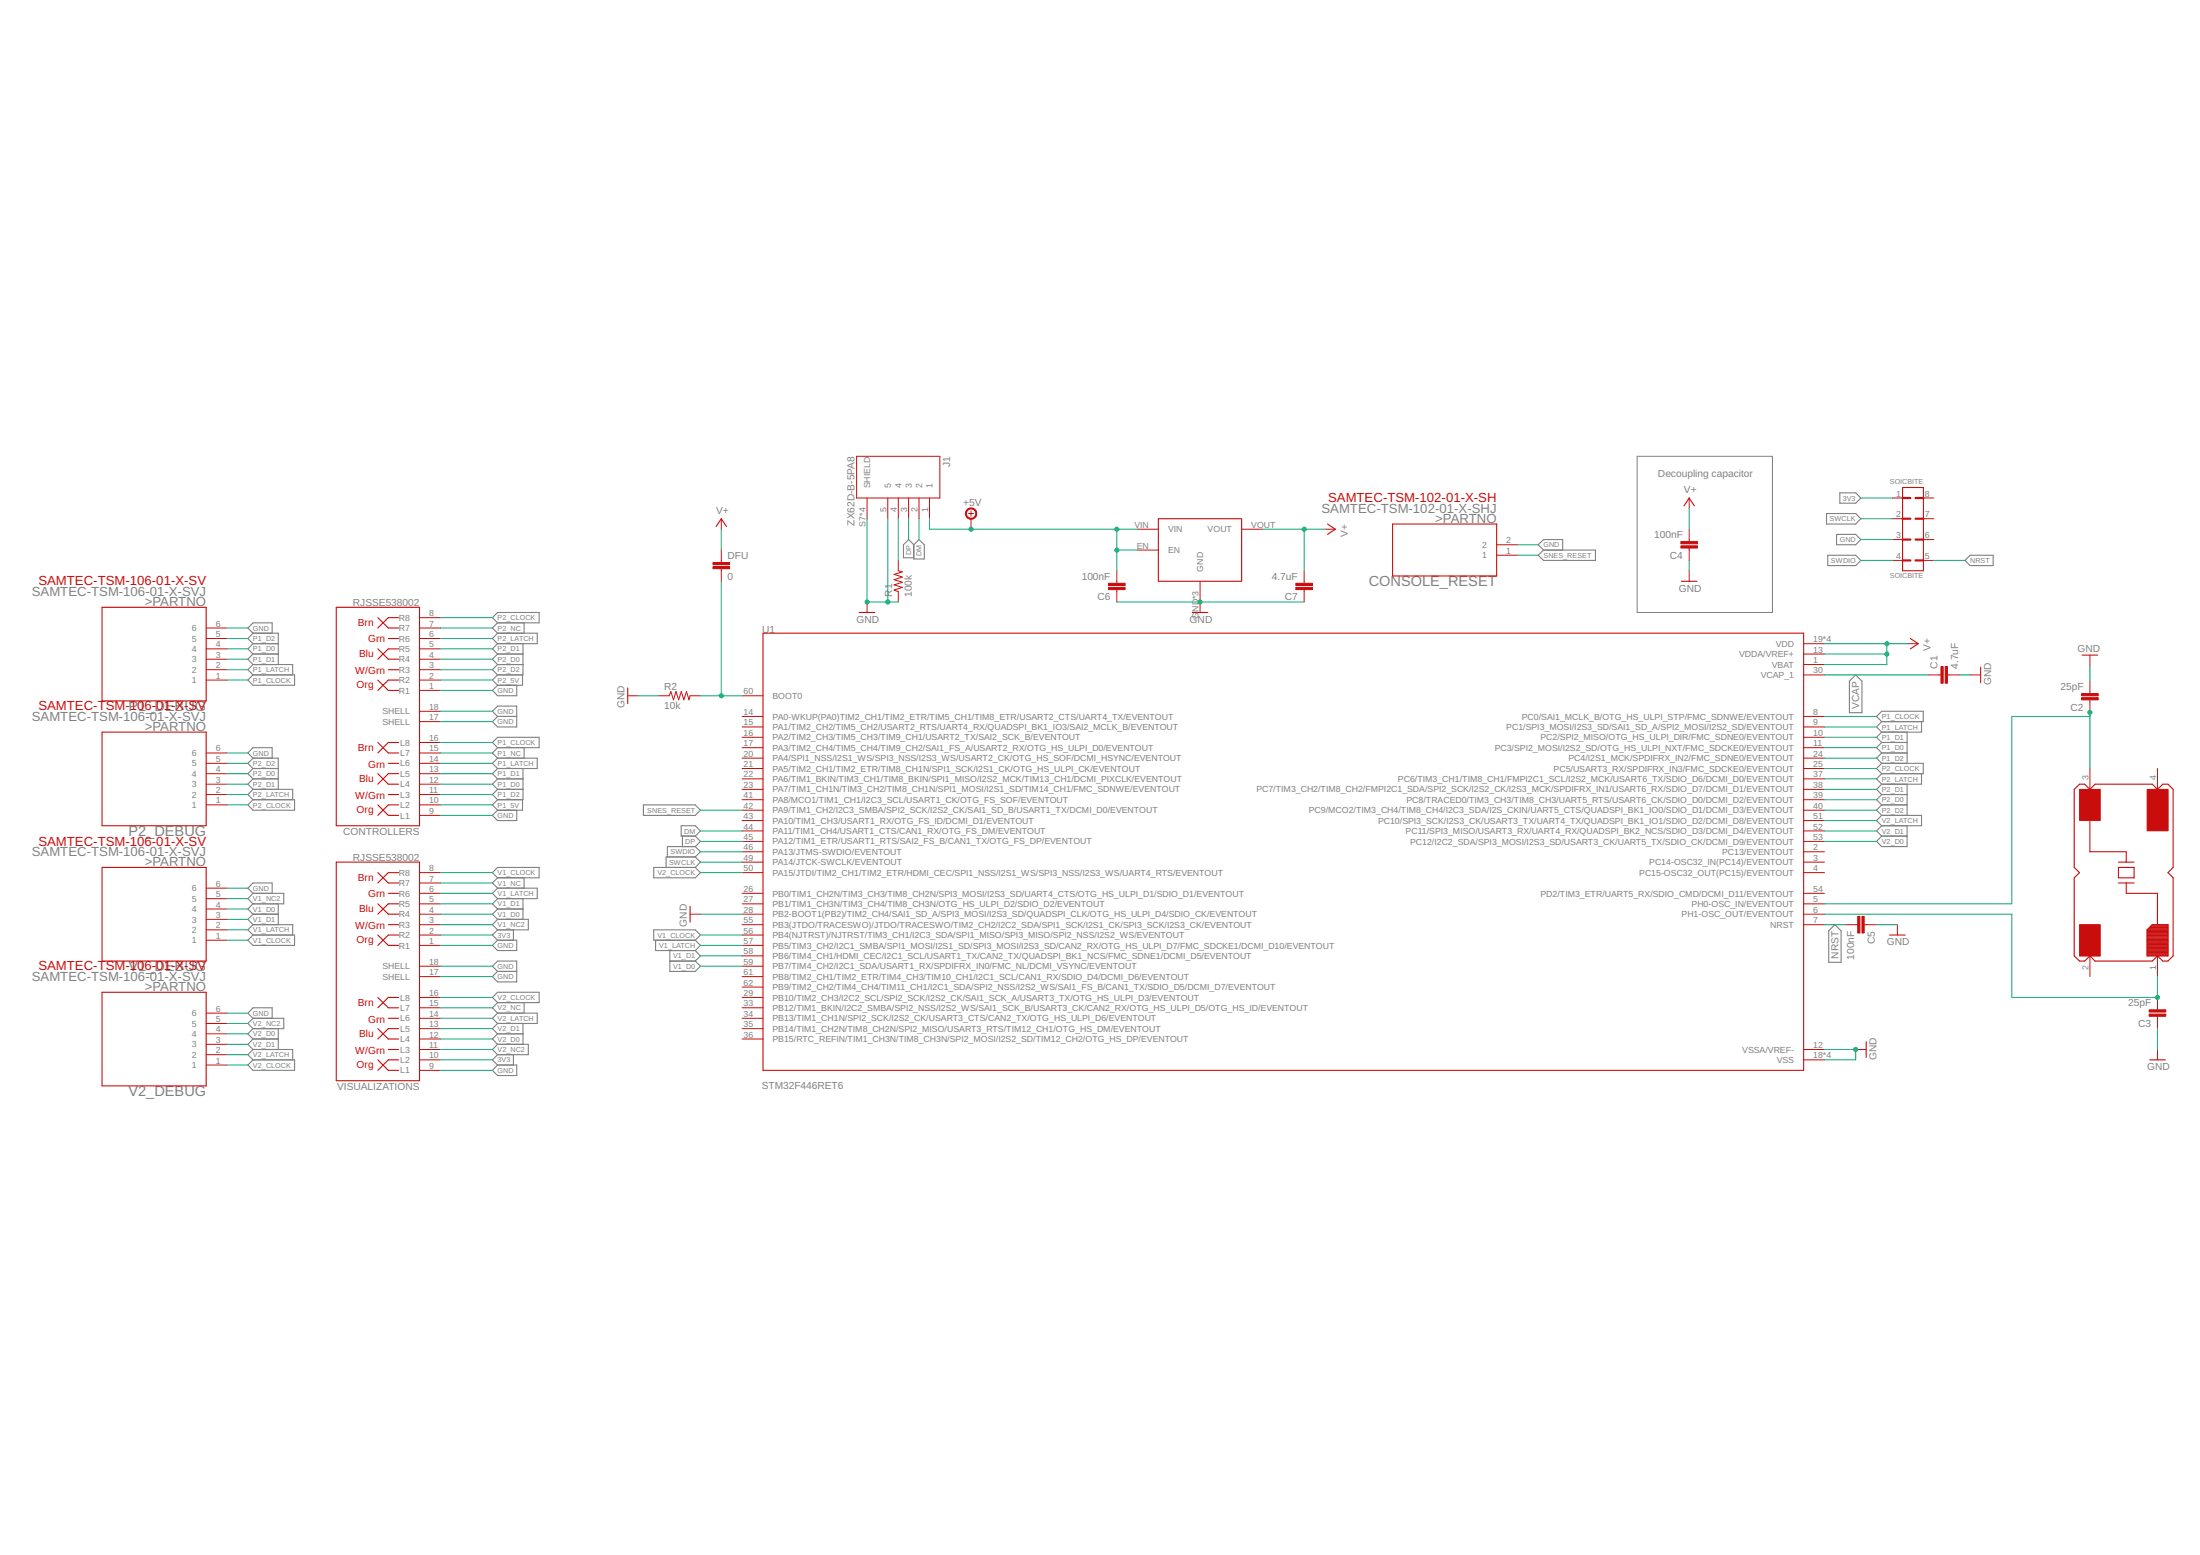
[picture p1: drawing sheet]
<svg xmlns="http://www.w3.org/2000/svg" width="297mm" height="210mm" viewBox="0 0 297 210" stroke-linecap="round" stroke-linejoin="round" font-family="sans-serif">
<path d="M221 61.6h18.3v21.1h-18.3z" fill="none" stroke="#808080" stroke-width=".14"/>
<g fill="none" stroke="#808080" stroke-width=".15">
<path d="M123.4 73.5l-.7-.7-.7 .7v1.8h1.4M124.1 72.8l.7 .7v2h-1.4v-2zM207.7 75l.7-.7h7v1.3h-7zM208.4 74.3l-.7-.8 .7-.7h2.6v1.5M246.6 69.3h3.9l.7 .7-.7 .7h-3.9zM246.8 75h3.7l.7 .6-.7 .7h-3.7zM248 72.1h2.5l.7 .7-.7 .7h-2.5zM248.4 66.5h2.1l.7 .7-.7 .7h-2.1zM265.3 75.6l.7-.6h3.1v1.3h-3.1zM33.5 91.8l.7-.7h5.6v1.4h-5.6zM34.2 85.5l-.7-.7 .7-.7h2.5v1.4M34.2 85.5h3.4v4.2"/>
<path d="M34.2 89.7l-.7 .7 .7 .7M34.2 89.7h5.3v1.4M34.2 88.3l-.7 .7 .7 .7M34.2 88.3h3.4M34.2 86.9l-.7 .7 .7 .7M34.2 86.9h3.4M34.2 85.5l-.7 .7 .7 .7M66.5 96l.7-.7h2.6v2.8h-2.6l-.7-.7 .7-.7zM66.5 83.4l.7-.7h5.6v1.4h-5.6zM67.2 92.5l-.7 .7 .7 .7h2.6v-1.4M67.2 85.5h5.3v1.4h-5.3M67.2 96.7h2.6"/>
<path d="M67.2 89.7h3.4M67.2 88.3h3.4M67.2 84.1l-.7 .7 .7 .7M67.2 85.5l-.7 .7 .7 .7M67.2 86.9l-.7 .7 .7 .7M67.2 88.3l-.7 .7 .7 .7M67.2 89.7l-.7 .7 .7 .7M67.2 91.1l-.7 .7 .7 .7M70.5 91.1v1.4h-3.3M70.6 86.9v4.2h-3.4M70.8 84.1v1.4M250.5 91.1l.9 .8v4.3h-1.7v-4.3z"/>
<path d="M254.1 96h5.6v1.4h-5.6l-.7-.7zM254.1 97.4l-.7 .7 .7 .7M254.1 98.8l-.7 .7 .7 .7M257.5 98.8v4.2M259.4 97.4v1.4h-5.3M33.5 108.6l.7-.7h5.6v1.5h-5.6zM34.2 102.3l-.7-.7 .7-.7h2.5v1.4M34.2 102.3h3.4v4.3M34.2 103.7h3.4M34.2 106.6h5.3v1.3M34.2 105.1h3.4M34.2 106.6l-.7 .7 .7 .6"/>
<path d="M34.2 105.1l-.7 .8 .7 .7M34.2 103.7l-.7 .7 .7 .7M34.2 102.3l-.7 .7 .7 .7M66.5 100.2l.7-.7h5.6v1.4h-5.6zM66.5 117.8l.7-.7h5.6v1.4h-5.6zM67.2 109.4l-.7 .7 .7 .7h2.6v-1.4M67.2 102.3h5.3v1.4h-5.3M67.2 100.9l-.7 .7 .7 .7M67.2 102.3l-.7 .7 .7 .7M67.2 119.9h5.3v1.4h-5.3M67.2 103.7l-.7 .7 .7 .7M67.2 105.1h3.4"/>
<path d="M67.2 105.1l-.7 .8 .7 .7M67.2 106.6h3.4M67.2 106.6l-.7 .7 .7 .6M67.2 107.9l-.7 .7 .7 .8M67.2 118.5l-.7 .7 .7 .7M67.2 119.9l-.7 .7 .7 .7M70.5 107.9v1.5h-3.3M70.6 103.7v4.2h-3.4M70.8 100.9v1.4M70.8 118.5v1.4M86.9 108.6h7l.7 .8-.7 .7h-7zM88.3 117.1h5.6l.7 .7-.7 .7h-5.6z"/>
<path d="M92 111.5h1.9l.7 .7-.7 .7h-1.9zM92.1 112.9v1.4M93.9 112.9l.7 .7-.7 .7M93.9 114.3h-3.8v1.4M93.9 115.7l.7 .7-.7 .7M93.9 115.7h-4v1.4M93.9 114.3l.7 .7-.7 .7M254.1 112.9h3.4M254.1 110.1h5.3v1.4h-5.3M254.1 103h5.6v1.4h-5.6M254.1 100.2h3.4M254.1 100.2l-.7 .7 .7 .7"/>
<path d="M254.1 101.6h3.4M254.1 101.6l-.7 .7 .7 .7M254.1 103l-.7 .7 .7 .7M254.1 104.4l-.7 .7 .7 .8M254.1 105.9l-.7 .7 .7 .7M254.1 107.3h3.4M254.1 107.3l-.7 .6 .7 .7M254.1 108.6h3.4M254.1 108.6l-.7 .8 .7 .7M254.1 110.1l-.7 .7 .7 .7M254.1 111.5l-.7 .7 .7 .7M257.5 111.5v2.8h-3.4l-.7-.7 .7-.7"/>
<path d="M257.5 105.9v4.2M259.4 104.4v1.5h-5.3M34.2 120.6l-.7-.7 .7-.7h2.5v1.4M34.2 137.5l-.7-.7 .7-.8h2.5v1.5M34.2 137.5h4.1v1.4h-4.1M34.2 120.6h4.1v1.4h-4.1M34.2 126.2h5.6v1.4h-5.6l-.7-.7zM34.2 124.8h5.3v1.4M34.2 138.9l-.7 .7 .7 .7M34.2 137.5l-.7 .7 .7 .7M34.2 124.8l-.7 .7 .7 .7M34.2 123.4l-.7 .7 .7 .7"/>
<path d="M34.2 123.4h3.4M34.2 122l-.7 .7 .7 .7M34.2 120.6l-.7 .7 .7 .7M37.6 122v2.8M37.6 138.9v2.8M66.5 130.4l.7-.7h2.6v2.8h-2.6l-.7-.7 .7-.7zM66.5 134.6l.7-.7h5.6v1.4h-5.6zM67.2 126.9h2.6v1.4h-2.6l-.7-.7zM67.2 131.1h2.6M67.2 125.5l-.7 .7 .7 .7M67.2 124.1h4.1v1.4h-4.1M67.2 139.6l-.7 .7 .7 .7"/>
<path d="M67.2 136.8h5.3v1.4h-5.3M67.2 135.3l-.7 .7 .7 .8M67.2 136.8l-.7 .7 .7 .7M67.2 138.2l-.7 .7 .7 .7M67.2 139.6h3.4M67.2 121.3l-.7 .7 .7 .7M67.2 122.7h3.4M67.2 122.7l-.7 .7 .7 .7M67.2 124.1l-.7 .7 .7 .7M69.3 125.5v1.4M70.6 121.3v2.8M70.6 138.2v2.8"/>
<path d="M70.8 135.3v1.5M88.3 125.5h5.6l.7 .7-.7 .7h-5.6zM88.5 126.9v1.4h5.4M90.4 129.7h3.5M90.4 128.3v2.8h3.5l.7-.7-.7-.7M93.9 126.9l.7 .7-.7 .7M93.9 128.3l.7 .7-.7 .7M247.7 124.8l.9 .8v4.3h-1.7v-4.3zM34.2 143.1h5.6v1.4h-5.6l-.7-.7zM34.2 141.7h5.3v1.4M34.2 141.7l-.7 .7 .7 .7M34.2 140.3l-.7 .7 .7 .7"/>
<path d="M34.2 140.3h3.4M67.2 143.8h2.6v1.4h-2.6l-.7-.7zM67.2 142.4l-.7 .7 .7 .7M67.2 141h4.1v1.4h-4.1M67.2 141l-.7 .7 .7 .7M69.3 142.4v1.4"/>
</g>
<g fill="none" stroke="#c90d0c" stroke-width=".15">
<path d="M96.7 71.1l.7-1.1 .7 1.1M156.4 70h11.2v8.5h-11.2zM179.2 70.7l1.1 .7-1.1 .7M188 70.7h14.1v7h-14.1zM227 78.5h2.1M227.4 68.3l.7-1.1 .7 1.1M256.9 65.8h2.8v11.2h-2.8zM13.8 98.8h14v12.7h-14zM13.8 82h14v12.6h-14zM45.4 82h11.2v29.5h-11.2zM51 83.4l1.4 1.4h1.4M51 91.8l1.4 1.4h1.4"/>
<path d="M51 87.6l1.4 1.4h1.4M52.4 86.2h1.4M52.4 90.4h1.4M53.8 83.4h-1.4l-1.4 1.4M53.8 91.8h-1.4l-1.4 1.4M53.8 87.6h-1.4l-1.4 1.4M84.8 92.9v2.1M103 85.5h140.5v59h-140.5zM116 82.7h2.1M161 82.7h2.1M257.9 86.2l1.1 .7-1.1 .7M267.4 90v2.2"/>
<path d="M281.1 88.4h2.1M13.8 117.1h14v12.6h-14zM45.4 116.4h11.2v29.5h-11.2zM51 117.8l1.4 1.4h1.4M51 104.4l1.4 1.5h1.4M51 100.2l1.4 1.4h1.4M51 108.6l1.4 1.5h1.4M52.4 103h1.4M52.4 107.3h1.4M53.8 100.2h-1.4l-1.4 1.4M53.8 108.6h-1.4l-1.4 1.5M53.8 104.4h-1.4l-1.4 1.5"/>
<path d="M53.8 117.8h-1.4l-1.4 1.4M280.1 106.6l.7-.7h.7l.7 .7 .7-.7h7.7l.7 .7 .7-.7h.7l.7 .7v10.5l-.7 .7 .7 .7v10.5l-.7 .7h-.7l-.7-.7-.7 .7h-7.7l-.7-.7-.7 .7h-.7l-.7-.7v-10.5l.7-.7-.7-.7zM282.2 110.8v4.2h4.9v1.4M286 117.1h2.1v1.4h-2.1zM286 116.4h2.1M286 119.2h2.1M287.1 119.2v1.4h4.2v4.2M13.8 133.9h14v12.7h-14zM51 134.6l1.4 1.4h1.4M51 138.9l1.4 1.4h1.4M51 126.2l1.4 1.4h1.4M51 122l1.4 1.4h1.4"/>
<path d="M52.4 120.6h1.4M52.4 124.8h1.4M52.4 137.5h1.4M53.8 126.2h-1.4l-1.4 1.4M53.8 134.6h-1.4l-1.4 1.4M53.8 138.9h-1.4l-1.4 1.4M53.8 122h-1.4l-1.4 1.4M93.2 122.3v2.2M255.1 126.2h2.1M289.9 129h2.8M289.9 128.9h2.8M289.9 128.8h2.8"/>
<path d="M289.9 128.7h2.8M289.9 128.6h2.8M289.9 128.5h2.8M289.9 128.4h2.8M289.9 128.2h2.8M289.9 128.1h2.8M289.9 128h2.8M289.9 127.9h2.8M289.9 127.8h2.8M289.9 127.7h2.8M289.9 127.6h2.8M289.9 127.5h2.8"/>
<path d="M289.9 127.4h2.8M289.9 127.3h2.8M289.9 127.1h2.8M289.9 127h2.8M289.9 126.9h2.8M289.9 126.8h2.8M289.9 126.7h2.8M289.9 126.6h2.8M289.9 126.5h2.8M289.9 126.4h2.8M289.9 126.3h2.8M289.9 126.2h2.8"/>
<path d="M289.9 126.1h2.8M289.9 126h2.8M289.9 125.9h2.8M289.9 125.8h2.8M289.9 125.6h2.8M289.9 125.5h2.8M290 125.4h2.7M290.1 125.3h2.6M290.2 125.2h2.5M290.3 125.1h2.4M290.4 125h2.3M290.5 124.9h2.2"/>
<path d="M290.6 124.8h2.1v4.2h-2.8v-3.5zM51 143.1l1.4 1.4h1.4M52.4 141.7h1.4M53.8 143.1h-1.4l-1.4 1.4M252 140.6v2.1M290.3 143.1h2.1"/>
</g>
<g fill="none" stroke="#c90d0c" stroke-width=".14">
<path d="M97.4 70v1.4M97.4 74.3v1.6M97.4 76.8v1.7M115.7 61.6h11.2v5.6h-11.2zM117.1 67.2v2.8M119.9 67.2v2.8M121.3 75.6v1.4l.5 .2-1.1 .3 1.1 .4-1.1 .4 1.1 .3-1.1 .4 1.1 .3-1.1 .4 .6 .2v1.4M121.3 67.2v2.8M122.7 67.2v2.8M124.1 67.2v2.8M125.5 67.2v2.8M130.8 69.3h.7"/>
<path d="M131.1 69v.7M131.1 70v1.4M150.8 77v1.7M150.8 79.6v1.7M153.6 71.4h2.8M153.6 74.3h2.8M162 78.5v4.2M167.6 71.4h2.9M176.1 77v1.7M176.1 79.6v1.7M178.9 71.4h1.4M202.1 75h2.8"/>
<path d="M202.1 73.5h2.8M228.1 67.2v1.4M228.1 71.4v1.7M228.1 74v1.6M228.1 77v1.5M255.5 67.2h1.4M255.5 70h1.4M255.5 72.8h1.4M255.5 75.6h1.4M259.7 67.2h1.4M259.7 70h1.4M259.7 72.8h1.4"/>
<path d="M259.7 75.6h1.4M27.8 91.8h2.8M27.8 90.4h2.8M27.8 89h2.8M27.8 87.6h2.8M27.8 86.2h2.8M27.8 84.8h2.8M56.6 93.2h2.9M56.6 91.8h2.9M56.6 90.4h2.9M56.6 89h2.9M56.6 87.6h2.9"/>
<path d="M56.6 86.2h2.9M56.6 84.8h2.9M56.6 83.4h2.9M56.6 97.4h2.9M56.6 96h2.9M84.8 93.9h1.3M89 93.9h1.4l.2-.6 .3 1.2 .4-1.2 .3 1.2 .4-1.2 .3 1.2 .4-1.2 .3 1.2 .2-.6h1.4M100.2 96.7h2.8M100.2 98.1h2.8M100.2 99.5h2.8M100.2 93.9h2.8M117.1 81.3v1.4"/>
<path d="M243.5 96.7h2.8M243.5 98.1h2.8M243.5 99.5h2.8M243.5 89.7h2.8M243.5 88.3h2.8M243.5 86.9h2.8M243.5 91.1h2.8M257.6 86.9h1.4M260.4 91.1h1.7M262.9 91.1h1.7M266 91.1h1.4M282.2 88.4v1.4"/>
<path d="M282.2 91.9v1.7M282.2 94.5v1.7M27.8 108.6h2.8M27.8 107.3h2.8M27.8 105.9h2.8M27.8 104.4h2.8M27.8 103h2.8M27.8 101.6h2.8M27.8 119.9h2.8M56.6 117.8h2.9M56.6 110.1h2.9M56.6 108.6h2.9"/>
<path d="M56.6 107.3h2.9M56.6 105.9h2.9M56.6 104.4h2.9M56.6 103h2.9M56.6 101.6h2.9M56.6 100.2h2.9M56.6 119.2h2.9M100.2 100.9h2.8M100.2 102.3h2.8M100.2 103.7h2.8M100.2 105.1h2.8M100.2 106.6h2.8"/>
<path d="M100.2 107.9h2.8M100.2 109.4h2.8M100.2 110.8h2.8M100.2 112.2h2.8M100.2 113.6h2.8M100.2 115h2.8M100.2 116.4h2.8M100.2 117.8h2.8M243.5 100.9h2.8M243.5 102.3h2.8M243.5 103.7h2.8M243.5 105.1h2.8"/>
<path d="M243.5 106.6h2.8M243.5 107.9h2.8M243.5 109.4h2.8M243.5 110.8h2.8M243.5 112.2h2.8M243.5 113.6h2.8M243.5 115h2.8M243.5 116.4h2.8M243.5 117.8h2.8M282.2 103.7v2.9M291.3 103.7v2.9M27.8 126.9h2.8"/>
<path d="M27.8 125.5h2.8M27.8 124.1h2.8M27.8 122.7h2.8M27.8 121.3h2.8M27.8 139.6h2.8M27.8 138.2h2.8M27.8 136.8h2.8M56.6 120.6h2.9M56.6 122h2.9M56.6 123.4h2.9M56.6 124.8h2.9M56.6 126.2h2.9"/>
<path d="M56.6 127.6h2.9M56.6 130.4h2.9M56.6 131.8h2.9M56.6 134.6h2.9M56.6 136h2.9M56.6 137.5h2.9M56.6 138.9h2.9M93.2 123.4h1.4M100.2 120.6h2.8M100.2 122h2.8M100.2 123.4h2.8M100.2 124.8h2.8"/>
<path d="M100.2 126.2h2.8M100.2 127.6h2.8M100.2 129h2.8M100.2 130.4h2.8M100.2 131.8h2.8M100.2 133.2h2.8M100.2 134.6h2.8M100.2 136h2.8M100.2 137.5h2.8M100.2 138.9h2.8M243.5 120.6h2.8M243.5 122h2.8"/>
<path d="M243.5 123.4h2.8M243.5 124.8h2.8M249.2 124.8h1.6M251.7 124.8h1.7M256.2 124.8v1.4M282.2 129v2.8M291.3 129v2.8M291.3 134.6v1.7M291.3 137.2v1.7M27.8 143.8h2.8M27.8 142.4h2.8M27.8 141h2.8"/>
<path d="M56.6 140.3h2.9M56.6 141.7h2.9M56.6 143.1h2.9M56.6 144.5h2.9M100.2 140.3h2.8M243.5 141.7h2.8M243.5 143.1h2.8M250.5 141.7h1.5M291.3 141.7v1.4"/>
</g>
<g fill="#c90d0c" stroke="#c90d0c" stroke-width=".14">
<path d="M262.6 90h.3v2.2h-.3z"/>
<path d="M262.1 90h.3v2.2h-.3z"/>
<path d="M226.9 73.1h2.3v.3h-2.3z"/>
<path d="M226.9 73.7h2.3v.3h-2.3z"/>
<path d="M281.1 93.6h2.2v.3h-2.2z"/>
<path d="M281.1 94.2h2.2v.3h-2.2z"/>
<path d="M290.2 136.3h2.2v.3h-2.2z"/>
<path d="M290.2 136.9h2.2v.3h-2.2z"/>
<path d="M250.8 123.7h.3v2.2h-.3z"/>
<path d="M251.4 123.7h.3v2.2h-.3z"/>
<path d="M149.7 78.7h2.2v.3h-2.2z"/>
<path d="M149.7 79.3h2.2v.3h-2.2z"/>
<path d="M175 78.7h2.2v.3h-2.2z"/>
<path d="M175 79.3h2.2v.3h-2.2z"/>
<path d="M280.8 124.8h2.8v4.3h-2.8z"/>
<path d="M280.8 106.6h2.8v4.1h-2.8z"/>
<path d="M289.9 106.6h2.8v5.5h-2.8z"/>
<path d="M96.3 76.5h2.2v.3h-2.2z"/>
<path d="M96.3 75.9h2.2v.3h-2.2z"/>
</g>
<path d="M130.5 68.9a.77 .77 0 0 1 1.2 0 .77 .77 0 0 1-.4 1.2 .77 .77 0 0 1-1-.8h.2a.63 .63 0 0 1 .9-.5 .63 .63 0 0 1 .1 1.1 .63 .63 0 0 1-1-.4v-.2h-.2z" fill-rule="evenodd" fill="#c90d0c" stroke="#c90d0c" stroke-width=".14"/>
<path d="M256.9 75.6h1M256.9 72.8h1M256.9 70h1M256.9 67.2h1M258.6 75.6h1.1M258.6 72.8h1.1M258.6 70h1.1M258.6 67.2h1.1" fill="none" stroke="#c90d0c" stroke-width=".3"/>
<g fill="none" stroke="#0dab76" stroke-width=".14">
<path d="M97.4 71.4v2.9M97.4 78.5v15.4M117.1 70v11.3h4.2M119.9 70v11.3M121.3 70v5.6M122.7 70v2.8M124.1 70v2.8M125.5 70v1.4h28.1M150.8 71.4v5.6M150.8 74.3h2.8M170.5 71.4h8.4M176.1 71.4v5.6"/>
<path d="M204.9 73.5h2.8M204.9 75h2.8M228.1 68.6v2.8M228.1 75.6v1.4M251.2 72.8h4.3M251.2 67.2h4.3M251.2 75.6h4.3M251.2 70h4.3M261.1 75.6h4.2M30.6 84.8h2.9M30.6 91.8h2.9M30.6 90.4h2.9"/>
<path d="M30.6 89h2.9M30.6 87.6h2.9M30.6 86.2h2.9M59.5 93.2h7M59.5 84.8h7M59.5 96h7M59.5 97.4h7M59.5 91.8h7M59.5 90.4h7M59.5 89h7M59.5 87.6h7M59.5 86.2h7"/>
<path d="M59.5 83.4h7M86.1 93.9h2.9M94.6 93.9h5.6M150.8 81.3h25.3M246.3 91.1h14.1M246.3 86.9h11.3M246.3 88.3h8.5M246.3 96.7h7.1M246.3 98.1h7.1M246.3 99.5h7.1M254.8 86.9v2.8h-8.5M264.6 91.1h1.4"/>
<path d="M282.2 89.8v2.1M282.2 96.2v7.5M282.2 96.7h-10.6v25.3h-25.3M30.6 101.6h2.9M30.6 119.9h2.9M30.6 103h2.9M30.6 104.4h2.9M30.6 105.9h2.9M30.6 107.3h2.9M30.6 108.6h2.9M59.5 110.1h7M59.5 101.6h7"/>
<path d="M59.5 100.2h7M59.5 103h7M59.5 104.4h7M59.5 105.9h7M59.5 107.3h7M59.5 108.6h7M59.5 117.8h7M59.5 119.2h7M94.6 112.2h5.6M94.6 113.6h5.6M94.6 109.4h5.6M94.6 117.8h5.6"/>
<path d="M94.6 116.4h5.6M94.6 115h5.6M246.3 112.2h7.1M246.3 113.6h7.1M246.3 100.9h7.1M246.3 102.3h7.1M246.3 103.7h7.1M246.3 105.1h7.1M246.3 106.6h7.1M246.3 107.9h7.1M246.3 109.4h7.1M246.3 110.8h7.1"/>
<path d="M30.6 136.8h2.9M30.6 139.6h2.9M30.6 138.2h2.9M30.6 126.9h2.9M30.6 125.5h2.9M30.6 124.1h2.9M30.6 122.7h2.9M30.6 121.3h2.9M59.5 124.8h7M59.5 123.4h7M59.5 127.6h7M59.5 130.4h7"/>
<path d="M59.5 131.8h7M59.5 126.2h7M59.5 122h7M59.5 134.6h7M59.5 136h7M59.5 137.5h7M59.5 138.9h7M59.5 120.6h7M94.6 123.4h5.6M94.6 127.6h5.6M94.6 130.4h5.6M94.6 126.2h5.6"/>
<path d="M94.6 129h5.6M246.3 123.4h25.3v11.2h19.7v-2.8M246.3 124.8h2.9M253.4 124.8h2.8M291.3 138.9v2.8M30.6 143.8h2.9M30.6 142.4h2.9M30.6 141h2.9M59.5 141.7h7M59.5 143.1h7M59.5 144.5h7M59.5 140.3h7"/>
<path d="M246.3 141.7h4.2v1.4h-4.2"/>
</g>
<g fill="#0dab76" stroke="#0dab76" stroke-width=".14">
<circle cx="250.5" cy="141.7" r=".28"/>
<circle cx="162" cy="81.3" r=".28"/>
<circle cx="117.1" cy="81.3" r=".28"/>
<circle cx="119.9" cy="81.3" r=".28"/>
<circle cx="254.8" cy="88.3" r=".28"/>
<circle cx="254.8" cy="86.9" r=".28"/>
<circle cx="176.1" cy="71.4" r=".28"/>
<circle cx="282.2" cy="96.2" r=".28"/>
<circle cx="97.4" cy="93.9" r=".28"/>
<circle cx="150.8" cy="71.4" r=".28"/>
<circle cx="150.8" cy="74.3" r=".28"/>
<circle cx="131.1" cy="71.4" r=".28"/>
<circle cx="291.3" cy="134.6" r=".28"/>
</g>
<g font-size="2" fill="#808080">
<text x="184.8" y="79.2">CONSOLE_RESET</text>
<text x="17.3" y="112.9">P2_DEBUG</text>
<text x="17.3" y="148">V2_DEBUG</text>
</g>
<g font-size="1.8" fill="#808080">
<text x="178.4" y="69.2">SAMTEC-TSM-102-01-X-SHJ</text>
<text x="193.8" y="70.6">&gt;PARTNO</text>
<text x="4.3" y="80.4">SAMTEC-TSM-106-01-X-SVJ</text>
<text x="19.5" y="81.8">&gt;PARTNO</text>
<text x="4.3" y="97.3">SAMTEC-TSM-106-01-X-SVJ</text>
<text x="19.5" y="98.7">&gt;PARTNO</text>
<text x="4.3" y="115.5">SAMTEC-TSM-106-01-X-SVJ</text>
<text x="19.5" y="116.9">&gt;PARTNO</text>
<text x="4.3" y="132.4">SAMTEC-TSM-106-01-X-SVJ</text>
<text x="19.5" y="133.8">&gt;PARTNO</text>
</g>
<g font-size="1.8" fill="#c90d0c">
<text x="179.3" y="67.8">SAMTEC-TSM-102-01-X-SH</text>
<text x="5.2" y="79">SAMTEC-TSM-106-01-X-SV</text>
<text x="5.2" y="95.9">SAMTEC-TSM-P1_DEBUG</text>
<text x="17.5" y="95.9">106-01-X-SV</text>
<text x="5.2" y="114.1">SAMTEC-TSM-106-01-X-SV</text>
<text x="5.2" y="131">SAMTEC-TSM-V1_DEBUG</text>
<text x="17.5" y="131">106-01-X-SV</text>
</g>
<g font-size="1.4" fill="#808080">
<text x="128.3" y="63.1" transform="rotate(-90 128.3 63.1)">J1</text>
<text x="223.9" y="64.4">Decoupling capacitor</text>
<text x="96.7" y="69.3">V+</text>
<text x="115.4" y="71" transform="rotate(-90 115.4 71)">ZX62D-B-5PA8</text>
<text x="130.1" y="68.3">+5V</text>
<text x="227.4" y="66.5">V+</text>
<text x="98.2" y="75.4">DFU</text>
<text x="182" y="72.4" transform="rotate(-90 182 72.4)">V+</text>
<text x="223.3" y="72.6">100nF</text>
<text x="225.5" y="75.4">C4</text>
<text x="47.6" y="81.8">RJSSE538002</text>
<text x="98.2" y="78.2">0</text>
<text x="120.5" y="80.6" transform="rotate(-90 120.5 80.6)">R1</text>
<text x="123.1" y="80.6" transform="rotate(-90 123.1 80.6)">100k</text>
<text x="146" y="78.2">100nF</text>
<text x="148.2" y="81">C6</text>
<text x="171.7" y="78.2">4.7uF</text>
<text x="173.5" y="81">C7</text>
<text x="226.7" y="79.9">GND</text>
<text x="102.9" y="85.4">U1</text>
<text x="115.7" y="84.1">GND</text>
<text x="160.6" y="84.1">GND</text>
<text x="260.7" y="87.9" transform="rotate(-90 260.7 87.9)">V+</text>
<text x="280.5" y="88">GND</text>
<text x="84.3" y="95.6" transform="rotate(-90 84.3 95.6)">GND</text>
<text x="89.7" y="95.7">10k</text>
<text x="89.7" y="93.1">R2</text>
<text x="251" y="95.7" transform="rotate(-90 251 95.7)">VCAP</text>
<text x="261.6" y="90.3" transform="rotate(-90 261.6 90.3)">C1</text>
<text x="264.4" y="90.3" transform="rotate(-90 264.4 90.3)">4.7uF</text>
<text x="268.8" y="92.5" transform="rotate(-90 268.8 92.5)">GND</text>
<text x="278.2" y="93.1">25pF</text>
<text x="279.6" y="95.9">C2</text>
<text x="46.3" y="112.7">CONTROLLERS</text>
<text x="47.6" y="116.2">RJSSE538002</text>
<text x="92.7" y="125.1" transform="rotate(-90 92.7 125.1)">GND</text>
<text x="248.2" y="129.4" transform="rotate(-90 248.2 129.4)">NRST</text>
<text x="250.3" y="129.5" transform="rotate(-90 250.3 129.5)">100nF</text>
<text x="253.1" y="127.4" transform="rotate(-90 253.1 127.4)">C5</text>
<text x="254.8" y="127.6">GND</text>
<text x="287.3" y="135.8">25pF</text>
<text x="253.4" y="143.1" transform="rotate(-90 253.4 143.1)">GND</text>
<text x="288.7" y="138.6">C3</text>
<text x="45.5" y="147.1">VISUALIZATIONS</text>
<text x="102.8" y="146.9">STM32F446RET6</text>
<text x="289.9" y="144.5">GND</text>
</g>
<g font-size="1.4" fill="#c90d0c">
<text x="48.3" y="84.5">Brn</text>
<text x="48.5" y="88.7">Blu</text>
<text x="49.7" y="86.7">Grn</text>
<text x="48" y="91">W/Grn</text>
<text x="48.2" y="92.9">Org</text>
<text x="48.3" y="101.4">Brn</text>
<text x="48" y="107.8">W/Grn</text>
<text x="48.5" y="105.6">Blu</text>
<text x="49.7" y="103.6">Grn</text>
<text x="48.2" y="109.8">Org</text>
<text x="48.3" y="118.9">Brn</text>
<text x="48" y="125.4">W/Grn</text>
<text x="48.5" y="123.1">Blu</text>
<text x="49.7" y="121.1">Grn</text>
<text x="48.2" y="127.3">Org</text>
<text x="48.3" y="135.8">Brn</text>
<text x="48" y="142.2">W/Grn</text>
<text x="48.5" y="140">Blu</text>
<text x="49.7" y="138">Grn</text>
<text x="48.2" y="144.2">Org</text>
</g>
<g font-size="1.2" fill="#808080">
<text x="117.5" y="65.9" transform="rotate(-90 117.5 65.9)">SHIELD</text>
<text x="120.3" y="65.9" transform="rotate(-90 120.3 65.9)">5</text>
<text x="121.7" y="65.9" transform="rotate(-90 121.7 65.9)">4</text>
<text x="123.1" y="65.9" transform="rotate(-90 123.1 65.9)">3</text>
<text x="124.5" y="65.9" transform="rotate(-90 124.5 65.9)">2</text>
<text x="125.9" y="65.9" transform="rotate(-90 125.9 65.9)">1</text>
<text x="116.9" y="71.1" transform="rotate(-90 116.9 71.1)">S7*4</text>
<text x="119.7" y="69.2" transform="rotate(-90 119.7 69.2)">5</text>
<text x="121.1" y="69.2" transform="rotate(-90 121.1 69.2)">4</text>
<text x="122.5" y="69.2" transform="rotate(-90 122.5 69.2)">3</text>
<text x="123.9" y="69.2" transform="rotate(-90 123.9 69.2)">2</text>
<text x="125.3" y="69.2" transform="rotate(-90 125.3 69.2)">1</text>
<text x="153.2" y="71.2">VIN</text>
<text x="157.7" y="71.9">VIN</text>
<text x="163.1" y="71.9">VOUT</text>
<text x="168.9" y="71.2">VOUT</text>
<text x="256" y="67">1</text>
<text x="256" y="69.8">2</text>
<text x="259.9" y="69.8">7</text>
<text x="259.9" y="67">8</text>
<text x="153.5" y="74">EN</text>
<text x="157.7" y="74.7">EN</text>
<text x="162.5" y="77.2" transform="rotate(-90 162.5 77.2)">GND</text>
<text x="200.1" y="75.4">1</text>
<text x="200.1" y="74">2</text>
<text x="203.4" y="74.7">1</text>
<text x="203.4" y="73.3">2</text>
<text x="256" y="72.6">3</text>
<text x="256" y="75.5">4</text>
<text x="259.9" y="75.5">5</text>
<text x="259.9" y="72.6">6</text>
<text x="53.8" y="83.8">R8</text>
<text x="57.9" y="83.2">8</text>
<text x="161.8" y="83.5" transform="rotate(-90 161.8 83.5)">G</text>
<text x="161.8" y="82.6" transform="rotate(-90 161.8 82.6)">ND*3</text>
<text x="25.9" y="89.4">3</text>
<text x="25.9" y="88">4</text>
<text x="25.9" y="86.6">5</text>
<text x="25.9" y="85.2">6</text>
<text x="29.1" y="88.8">3</text>
<text x="29.1" y="87.4">4</text>
<text x="29.1" y="86">5</text>
<text x="29.1" y="84.6">6</text>
<text x="53.8" y="89.4">R4</text>
<text x="53.8" y="88">R5</text>
<text x="53.8" y="86.6">R6</text>
<text x="53.8" y="85.2">R7</text>
<text x="57.9" y="88.8">4</text>
<text x="57.9" y="87.4">5</text>
<text x="57.9" y="86">6</text>
<text x="57.9" y="84.6">7</text>
<text x="234.8" y="88.7">VDDA/VREF+</text>
<text x="239.8" y="87.3">VDD</text>
<text x="244.8" y="89.5">1</text>
<text x="244.8" y="88.1">13</text>
<text x="244.8" y="86.7">19*4</text>
<text x="25.9" y="92.2">1</text>
<text x="25.9" y="90.8">2</text>
<text x="29.1" y="91.6">1</text>
<text x="29.1" y="90.2">2</text>
<text x="53.8" y="93.6">R1</text>
<text x="53.8" y="92.2">R2</text>
<text x="53.8" y="90.8">R3</text>
<text x="57.9" y="93">1</text>
<text x="57.9" y="91.6">2</text>
<text x="57.9" y="90.2">3</text>
<text x="57.9" y="95.8">18</text>
<text x="100.4" y="93.7">60</text>
<text x="104.3" y="94.3">BOOT0</text>
<text x="237.7" y="91.5">VCAP_1</text>
<text x="239.2" y="90.1">VBAT</text>
<text x="244.8" y="90.9">30</text>
<text x="29.1" y="101.4">6</text>
<text x="51.6" y="97.8">SHELL</text>
<text x="51.6" y="96.4">SHELL</text>
<text x="54" y="100.7">L8</text>
<text x="57.9" y="101.4">15</text>
<text x="57.9" y="100">16</text>
<text x="57.9" y="97.2">17</text>
<text x="100.4" y="96.5">14</text>
<text x="100.4" y="97.9">15</text>
<text x="100.4" y="99.3">16</text>
<text x="100.4" y="100.7">17</text>
<text x="104.3" y="97.1">PA0-WKUP(PA0)TIM2_CH1/TIM2_ETR/TIM5_CH1/TIM8_ETR/USART2_CTS/UART4_TX/EVENTOUT</text>
<text x="104.3" y="98.5">PA1/TIM2_CH2/TIM5_CH2/USART2_RTS/UART4_RX/QUADSPI_BK1_IO3/SAI2_MCLK_B/EVENTOUT</text>
<text x="104.3" y="99.9">PA2/TIM2_CH3/TIM5_CH3/TIM9_CH1/USART2_TX/SAI2_SCK_B/EVENTOUT</text>
<text x="104.3" y="101.4">PA3/TIM2_CH4/TIM5_CH4/TIM9_CH2/SAI1_FS_A/USART2_RX/OTG_HS_ULPI_D0/EVENTOUT</text>
<text x="201.8" y="101.4">PC3/SPI2_MOSI/I2S2_SD/OTG_HS_ULPI_NXT/FMC_SDCKE0/EVENTOUT</text>
<text x="203.4" y="98.5">PC1/SPI3_MOSI/I2S3_SD/SAI1_SD_A/SPI2_MOSI/I2S2_SD/EVENTOUT</text>
<text x="205.5" y="97.1">PC0/SAI1_MCLK_B/OTG_HS_ULPI_STP/FMC_SDNWE/EVENTOUT</text>
<text x="208" y="100">PC2/SPI2_MISO/OTG_HS_ULPI_DIR/FMC_SDNE0/EVENTOUT</text>
<text x="244.8" y="96.5">8</text>
<text x="244.8" y="97.9">9</text>
<text x="244.8" y="99.3">10</text>
<text x="244.8" y="100.7">11</text>
<text x="25.9" y="107.7">2</text>
<text x="25.9" y="106.3">3</text>
<text x="25.9" y="104.9">4</text>
<text x="25.9" y="103.5">5</text>
<text x="25.9" y="102.1">6</text>
<text x="29.1" y="107.1">2</text>
<text x="29.1" y="105.7">3</text>
<text x="29.1" y="104.2">4</text>
<text x="29.1" y="102.8">5</text>
<text x="54" y="107.7">L3</text>
<text x="54" y="106.3">L4</text>
<text x="54" y="104.9">L5</text>
<text x="54" y="103.5">L6</text>
<text x="54" y="102.1">L7</text>
<text x="57.9" y="107.1">11</text>
<text x="57.9" y="105.7">12</text>
<text x="57.9" y="104.2">13</text>
<text x="57.9" y="102.8">14</text>
<text x="100.4" y="102.1">20</text>
<text x="100.4" y="103.5">21</text>
<text x="100.4" y="104.9">22</text>
<text x="100.4" y="106.4">23</text>
<text x="100.4" y="107.8">41</text>
<text x="104.3" y="102.8">PA4/SPI1_NSS/I2S1_WS/SPI3_NSS/I2S3_WS/USART2_CK/OTG_HS_SOF/DCMI_HSYNC/EVENTOUT</text>
<text x="104.3" y="104.2">PA5/TIM2_CH1/TIM2_ETR/TIM8_CH1N/SPI1_SCK/I2S1_CK/OTG_HS_ULPI_CK/EVENTOUT</text>
<text x="104.3" y="105.6">PA6/TIM1_BKIN/TIM3_CH1/TIM8_BKIN/SPI1_MISO/I2S2_MCK/TIM13_CH1/DCMI_PIXCLK/EVENTOUT</text>
<text x="104.3" y="107">PA7/TIM1_CH1N/TIM3_CH2/TIM8_CH1N/SPI1_MOSI/I2S1_SD/TIM14_CH1/FMC_SDNWE/EVENTOUT</text>
<text x="169.6" y="107">PC7/TIM3_CH2/TIM8_CH2/FMPI2C1_SDA/SPI2_SCK/I2S2_CK/I2S3_MCK/SPDIFRX_IN1/USART6_RX/SDIO_D7/DCMI_D1/EVENTOUT</text>
<text x="188.7" y="105.6">PC6/TIM3_CH1/TIM8_CH1/FMPI2C1_SCL/I2S2_MCK/USART6_TX/SDIO_D6/DCMI_D0/EVENTOUT</text>
<text x="209.8" y="104.2">PC5/USART3_RX/SPDIFRX_IN3/FMC_SDCKE0/EVENTOUT</text>
<text x="211.8" y="102.8">PC4/I2S1_MCK/SPDIFRX_IN2/FMC_SDNE0/EVENTOUT</text>
<text x="244.8" y="102.1">24</text>
<text x="244.8" y="103.5">25</text>
<text x="244.8" y="104.9">37</text>
<text x="244.8" y="106.4">38</text>
<text x="244.8" y="107.8">39</text>
<text x="282" y="105.3" transform="rotate(-90 282 105.3)">3</text>
<text x="291.1" y="105.3" transform="rotate(-90 291.1 105.3)">4</text>
<text x="25.9" y="109.1">1</text>
<text x="29.1" y="108.5">1</text>
<text x="54" y="110.5">L1</text>
<text x="54" y="109.1">L2</text>
<text x="57.9" y="109.9">9</text>
<text x="57.9" y="108.5">10</text>
<text x="100.4" y="109.2">42</text>
<text x="100.4" y="110.6">43</text>
<text x="100.4" y="112">44</text>
<text x="100.4" y="113.4">45</text>
<text x="104.3" y="108.4">PA8/MCO1/TIM1_CH1/I2C3_SCL/USART1_CK/OTG_FS_SOF/EVENTOUT</text>
<text x="104.3" y="109.8">PA9/TIM1_CH2/I2C3_SMBA/SPI2_SCK/I2S2_CK/SAI1_SD_B/USART1_TX/DCMI_D0/EVENTOUT</text>
<text x="104.3" y="111.2">PA10/TIM1_CH3/USART1_RX/OTG_FS_ID/DCMI_D1/EVENTOUT</text>
<text x="104.3" y="112.6">PA11/TIM1_CH4/USART1_CTS/CAN1_RX/OTG_FS_DM/EVENTOUT</text>
<text x="104.3" y="114">PA12/TIM1_ETR/USART1_RTS/SAI2_FS_B/CAN1_TX/OTG_FS_DP/EVENTOUT</text>
<text x="176.7" y="109.8">PC9/MCO2/TIM3_CH4/TIM8_CH4/I2C3_SDA/I2S_CKIN/UART5_CTS/QUADSPI_BK1_IO0/SDIO_D1/DCMI_D3/EVENTOUT</text>
<text x="186.1" y="111.2">PC10/SPI3_SCK/I2S3_CK/USART3_TX/UART4_TX/QUADSPI_BK1_IO1/SDIO_D2/DCMI_D8/EVENTOUT</text>
<text x="189.8" y="112.6">PC11/SPI3_MISO/USART3_RX/UART4_RX/QUADSPI_BK2_NCS/SDIO_D3/DCMI_D4/EVENTOUT</text>
<text x="189.9" y="108.4">PC8/TRACED0/TIM3_CH3/TIM8_CH3/UART5_RTS/USART6_CK/SDIO_D0/DCMI_D2/EVENTOUT</text>
<text x="190.4" y="114">PC12/I2C2_SDA/SPI3_MOSI/I2S3_SD/USART3_CK/UART5_TX/SDIO_CK/DCMI_D9/EVENTOUT</text>
<text x="244.8" y="109.2">40</text>
<text x="244.8" y="110.6">51</text>
<text x="244.8" y="112">52</text>
<text x="244.8" y="113.4">53</text>
<text x="29.1" y="119.7">6</text>
<text x="53.8" y="119.6">R7</text>
<text x="53.8" y="118.2">R8</text>
<text x="57.9" y="119">7</text>
<text x="57.9" y="117.6">8</text>
<text x="100.4" y="114.8">46</text>
<text x="100.4" y="116.2">49</text>
<text x="100.4" y="117.6">50</text>
<text x="104.3" y="115.4">PA13/JTMS-SWDIO/EVENTOUT</text>
<text x="104.3" y="116.8">PA14/JTCK-SWCLK/EVENTOUT</text>
<text x="104.3" y="118.2">PA15/JTDI/TIM2_CH1/TIM2_ETR/HDMI_CEC/SPI1_NSS/I2S1_WS/SPI3_NSS/I2S3_WS/UART4_RTS/EVENTOUT</text>
<text x="221.3" y="118.2">PC15-OSC32_OUT(PC15)/EVENTOUT</text>
<text x="222.7" y="116.8">PC14-OSC32_IN(PC14)/EVENTOUT</text>
<text x="232.5" y="115.4">PC13/EVENTOUT</text>
<text x="244.8" y="114.8">2</text>
<text x="244.8" y="116.2">3</text>
<text x="244.8" y="117.6">4</text>
<text x="25.9" y="125.9">2</text>
<text x="25.9" y="124.5">3</text>
<text x="25.9" y="123.1">4</text>
<text x="25.9" y="121.7">5</text>
<text x="25.9" y="120.3">6</text>
<text x="29.1" y="125.3">2</text>
<text x="29.1" y="123.9">3</text>
<text x="29.1" y="122.5">4</text>
<text x="29.1" y="121.1">5</text>
<text x="53.8" y="125.2">R3</text>
<text x="53.8" y="123.8">R4</text>
<text x="53.8" y="122.4">R5</text>
<text x="53.8" y="121">R6</text>
<text x="57.9" y="124.6">3</text>
<text x="57.9" y="123.2">4</text>
<text x="57.9" y="121.8">5</text>
<text x="57.9" y="120.4">6</text>
<text x="100.4" y="120.4">26</text>
<text x="100.4" y="121.8">27</text>
<text x="100.4" y="123.2">28</text>
<text x="100.4" y="124.6">55</text>
<text x="104.3" y="121">PB0/TIM1_CH2N/TIM3_CH3/TIM8_CH2N/SPI3_MOSI/I2S3_SD/UART4_CTS/OTG_HS_ULPI_D1/SDIO_D1/EVENTOUT</text>
<text x="104.3" y="122.4">PB1/TIM1_CH3N/TIM3_CH4/TIM8_CH3N/OTG_HS_ULPI_D2/SDIO_D2/EVENTOUT</text>
<text x="104.3" y="123.8">PB2-BOOT1(PB2)/TIM2_CH4/SAI1_SD_A/SPI3_MOSI/I2S3_SD/QUADSPI_CLK/OTG_HS_ULPI_D4/SDIO_CK/EVENTOUT</text>
<text x="104.3" y="125.2">PB3(JTDO/TRACESWO)/JTDO/TRACESWO/TIM2_CH2/I2C2_SDA/SPI1_SCK/I2S1_CK/SPI3_SCK/I2S3_CK/EVENTOUT</text>
<text x="208" y="121">PD2/TIM3_ETR/UART5_RX/SDIO_CMD/DCMI_D11/EVENTOUT</text>
<text x="227" y="123.8">PH1-OSC_OUT/EVENTOUT</text>
<text x="228.4" y="122.4">PH0-OSC_IN/EVENTOUT</text>
<text x="239" y="125.2">NRST</text>
<text x="244.8" y="120.4">54</text>
<text x="244.8" y="121.8">5</text>
<text x="244.8" y="123.2">6</text>
<text x="244.8" y="124.6">7</text>
<text x="25.9" y="127.3">1</text>
<text x="29.1" y="126.7">1</text>
<text x="51.6" y="130.9">SHELL</text>
<text x="53.8" y="128">R1</text>
<text x="53.8" y="126.6">R2</text>
<text x="57.9" y="127.4">1</text>
<text x="57.9" y="126">2</text>
<text x="57.9" y="131.6">17</text>
<text x="57.9" y="130.2">18</text>
<text x="100.4" y="126">56</text>
<text x="100.4" y="127.4">57</text>
<text x="100.4" y="128.8">58</text>
<text x="100.4" y="130.2">59</text>
<text x="100.4" y="131.6">61</text>
<text x="104.3" y="126.6">PB4(NJTRST)/NJTRST/TIM3_CH1/I2C3_SDA/SPI1_MISO/SPI3_MISO/SPI2_NSS/I2S2_WS/EVENTOUT</text>
<text x="104.3" y="128">PB5/TIM3_CH2/I2C1_SMBA/SPI1_MOSI/I2S1_SD/SPI3_MOSI/I2S3_SD/CAN2_RX/OTG_HS_ULPI_D7/FMC_SDCKE1/DCMI_D10/EVENTOUT</text>
<text x="104.3" y="129.4">PB6/TIM4_CH1/HDMI_CEC/I2C1_SCL/USART1_TX/CAN2_TX/QUADSPI_BK1_NCS/FMC_SDNE1/DCMI_D5/EVENTOUT</text>
<text x="104.3" y="130.8">PB7/TIM4_CH2/I2C1_SDA/USART1_RX/SPDIFRX_IN0/FMC_NL/DCMI_VSYNC/EVENTOUT</text>
<text x="282" y="131" transform="rotate(-90 282 131)">2</text>
<text x="291.1" y="131" transform="rotate(-90 291.1 131)">1</text>
<text x="25.9" y="137.2">6</text>
<text x="29.1" y="138">5</text>
<text x="29.1" y="136.6">6</text>
<text x="51.6" y="132.3">SHELL</text>
<text x="54" y="137.9">L6</text>
<text x="54" y="136.5">L7</text>
<text x="54" y="135.1">L8</text>
<text x="57.9" y="137.3">14</text>
<text x="57.9" y="135.9">15</text>
<text x="57.9" y="134.4">16</text>
<text x="100.4" y="133">62</text>
<text x="100.4" y="134.4">29</text>
<text x="100.4" y="135.9">33</text>
<text x="100.4" y="137.3">34</text>
<text x="104.3" y="132.3">PB8/TIM2_CH1/TIM2_ETR/TIM4_CH3/TIM10_CH1/I2C1_SCL/CAN1_RX/SDIO_D4/DCMI_D6/EVENTOUT</text>
<text x="104.3" y="133.7">PB9/TIM2_CH2/TIM4_CH4/TIM11_CH1/I2C1_SDA/SPI2_NSS/I2S2_WS/SAI1_FS_B/CAN1_TX/SDIO_D5/DCMI_D7/EVENTOUT</text>
<text x="104.3" y="135.1">PB10/TIM2_CH3/I2C2_SCL/SPI2_SCK/I2S2_CK/SAI1_SCK_A/USART3_TX/OTG_HS_ULPI_D3/EVENTOUT</text>
<text x="104.3" y="136.5">PB12/TIM1_BKIN/I2C2_SMBA/SPI2_NSS/I2S2_WS/SAI1_SCK_B/USART3_CK/CAN2_RX/OTG_HS_ULPI_D5/OTG_HS_ID/EVENTOUT</text>
<text x="104.3" y="137.9">PB13/TIM1_CH1N/SPI2_SCK/I2S2_CK/USART3_CTS/CAN2_TX/OTG_HS_ULPI_D6/EVENTOUT</text>
<text x="25.9" y="142.8">2</text>
<text x="25.9" y="141.4">3</text>
<text x="25.9" y="140">4</text>
<text x="25.9" y="138.6">5</text>
<text x="29.1" y="143.6">1</text>
<text x="29.1" y="142.2">2</text>
<text x="29.1" y="140.8">3</text>
<text x="29.1" y="139.4">4</text>
<text x="54" y="143.5">L2</text>
<text x="54" y="142.1">L3</text>
<text x="54" y="140.7">L4</text>
<text x="54" y="139.3">L5</text>
<text x="57.9" y="142.9">10</text>
<text x="57.9" y="141.5">11</text>
<text x="57.9" y="140.1">12</text>
<text x="57.9" y="138.7">13</text>
<text x="100.4" y="138.7">35</text>
<text x="100.4" y="140.1">36</text>
<text x="104.3" y="139.3">PB14/TIM1_CH2N/TIM8_CH2N/SPI2_MISO/USART3_RTS/TIM12_CH1/OTG_HS_DM/EVENTOUT</text>
<text x="104.3" y="140.7">PB15/RTC_REFIN/TIM1_CH3N/TIM8_CH3N/SPI2_MOSI/I2S2_SD/TIM12_CH2/OTG_HS_DP/EVENTOUT</text>
<text x="235.2" y="142.1">VSSA/VREF-</text>
<text x="239.9" y="143.5">VSS</text>
<text x="244.8" y="141.5">12</text>
<text x="244.8" y="142.9">18*4</text>
<text x="25.9" y="144.2">1</text>
<text x="54" y="144.9">L1</text>
<text x="57.9" y="144.3">9</text>
</g>
<g font-size="1" fill="#808080">
<text x="255.2" y="65.4">SOICBITE</text>
<text x="247" y="70.4">SWCLK</text>
<text x="248.8" y="67.6">3V3</text>
<text x="123" y="74.9" transform="rotate(-90 123 74.9)">DP</text>
<text x="124.4" y="75" transform="rotate(-90 124.4 75)">DM</text>
<text x="208.4" y="73.9">GND</text>
<text x="208.4" y="75.3">SNES_RESET</text>
<text x="247.2" y="76">SWDIO</text>
<text x="248.4" y="73.2">GND</text>
<text x="266" y="76">NRST</text>
<text x="67.2" y="83.7">P2_CLOCK</text>
<text x="255.2" y="78">SOICBITE</text>
<text x="34.2" y="85.1">GND</text>
<text x="34.2" y="89.3">P1_D1</text>
<text x="34.2" y="87.9">P1_D0</text>
<text x="34.2" y="86.5">P1_D2</text>
<text x="67.2" y="85.1">P2_NC</text>
<text x="67.2" y="86.5">P2_LATCH</text>
<text x="67.2" y="87.9">P2_D1</text>
<text x="67.2" y="89.3">P2_D0</text>
<text x="34.2" y="92.2">P1_CLOCK</text>
<text x="34.2" y="90.7">P1_LATCH</text>
<text x="67.2" y="93.6">GND</text>
<text x="67.2" y="90.7">P2_D2</text>
<text x="67.2" y="92.2">P2_5V</text>
<text x="34.2" y="102">GND</text>
<text x="67.2" y="96.4">GND</text>
<text x="67.2" y="97.8">GND</text>
<text x="67.2" y="100.6">P1_CLOCK</text>
<text x="67.2" y="102">P1_NC</text>
<text x="254.1" y="97.1">P1_CLOCK</text>
<text x="254.1" y="98.5">P1_LATCH</text>
<text x="254.1" y="99.9">P1_D1</text>
<text x="254.1" y="101.3">P1_D0</text>
<text x="34.2" y="107.6">P2_LATCH</text>
<text x="34.2" y="106.2">P2_D1</text>
<text x="34.2" y="104.8">P2_D0</text>
<text x="34.2" y="103.4">P2_D2</text>
<text x="67.2" y="103.4">P1_LATCH</text>
<text x="67.2" y="104.8">P1_D1</text>
<text x="67.2" y="106.2">P1_D0</text>
<text x="67.2" y="107.6">P1_D2</text>
<text x="254.1" y="102.7">P1_D2</text>
<text x="254.1" y="104.1">P2_CLOCK</text>
<text x="254.1" y="105.5">P2_LATCH</text>
<text x="254.1" y="106.9">P2_D1</text>
<text x="34.2" y="109">P2_CLOCK</text>
<text x="67.2" y="110.4">GND</text>
<text x="67.2" y="109">P1_5V</text>
<text x="87.4" y="109.7">SNES_RESET</text>
<text x="92.4" y="112.5">DM</text>
<text x="92.5" y="113.9">DP</text>
<text x="254.1" y="108.3">P2_D0</text>
<text x="254.1" y="109.7">P2_D2</text>
<text x="254.1" y="111.1">V2_LATCH</text>
<text x="254.1" y="112.5">V2_D1</text>
<text x="254.1" y="113.9">V2_D0</text>
<text x="67.2" y="118.1">V1_CLOCK</text>
<text x="67.2" y="119.5">V1_NC</text>
<text x="88.8" y="118.1">V2_CLOCK</text>
<text x="90.3" y="116.7">SWCLK</text>
<text x="90.5" y="115.3">SWDIO</text>
<text x="34.2" y="120.2">GND</text>
<text x="34.2" y="125.9">V1_LATCH</text>
<text x="34.2" y="124.5">V1_D1</text>
<text x="34.2" y="123.1">V1_D0</text>
<text x="34.2" y="121.6">V1_NC2</text>
<text x="67.2" y="120.9">V1_LATCH</text>
<text x="67.2" y="122.4">V1_D1</text>
<text x="67.2" y="123.8">V1_D0</text>
<text x="67.2" y="125.2">V1_NC2</text>
<text x="34.2" y="127.3">V1_CLOCK</text>
<text x="67.2" y="128">GND</text>
<text x="67.2" y="130.8">GND</text>
<text x="67.2" y="126.6">3V3</text>
<text x="88.8" y="126.6">V1_CLOCK</text>
<text x="89" y="128">V1_LATCH</text>
<text x="90.9" y="129.4">V1_D1</text>
<text x="90.9" y="130.8">V1_D0</text>
<text x="34.2" y="137.1">GND</text>
<text x="67.2" y="132.2">GND</text>
<text x="67.2" y="135">V2_CLOCK</text>
<text x="67.2" y="136.4">V2_NC</text>
<text x="67.2" y="137.8">V2_LATCH</text>
<text x="34.2" y="142.7">V2_LATCH</text>
<text x="34.2" y="141.3">V2_D1</text>
<text x="34.2" y="139.9">V2_D0</text>
<text x="34.2" y="138.5">V2_NC2</text>
<text x="67.2" y="143.4">3V3</text>
<text x="67.2" y="139.2">V2_D1</text>
<text x="67.2" y="140.6">V2_D0</text>
<text x="67.2" y="142">V2_NC2</text>
<text x="34.2" y="144.1">V2_CLOCK</text>
<text x="67.2" y="144.8">GND</text>
</g>
</svg>
